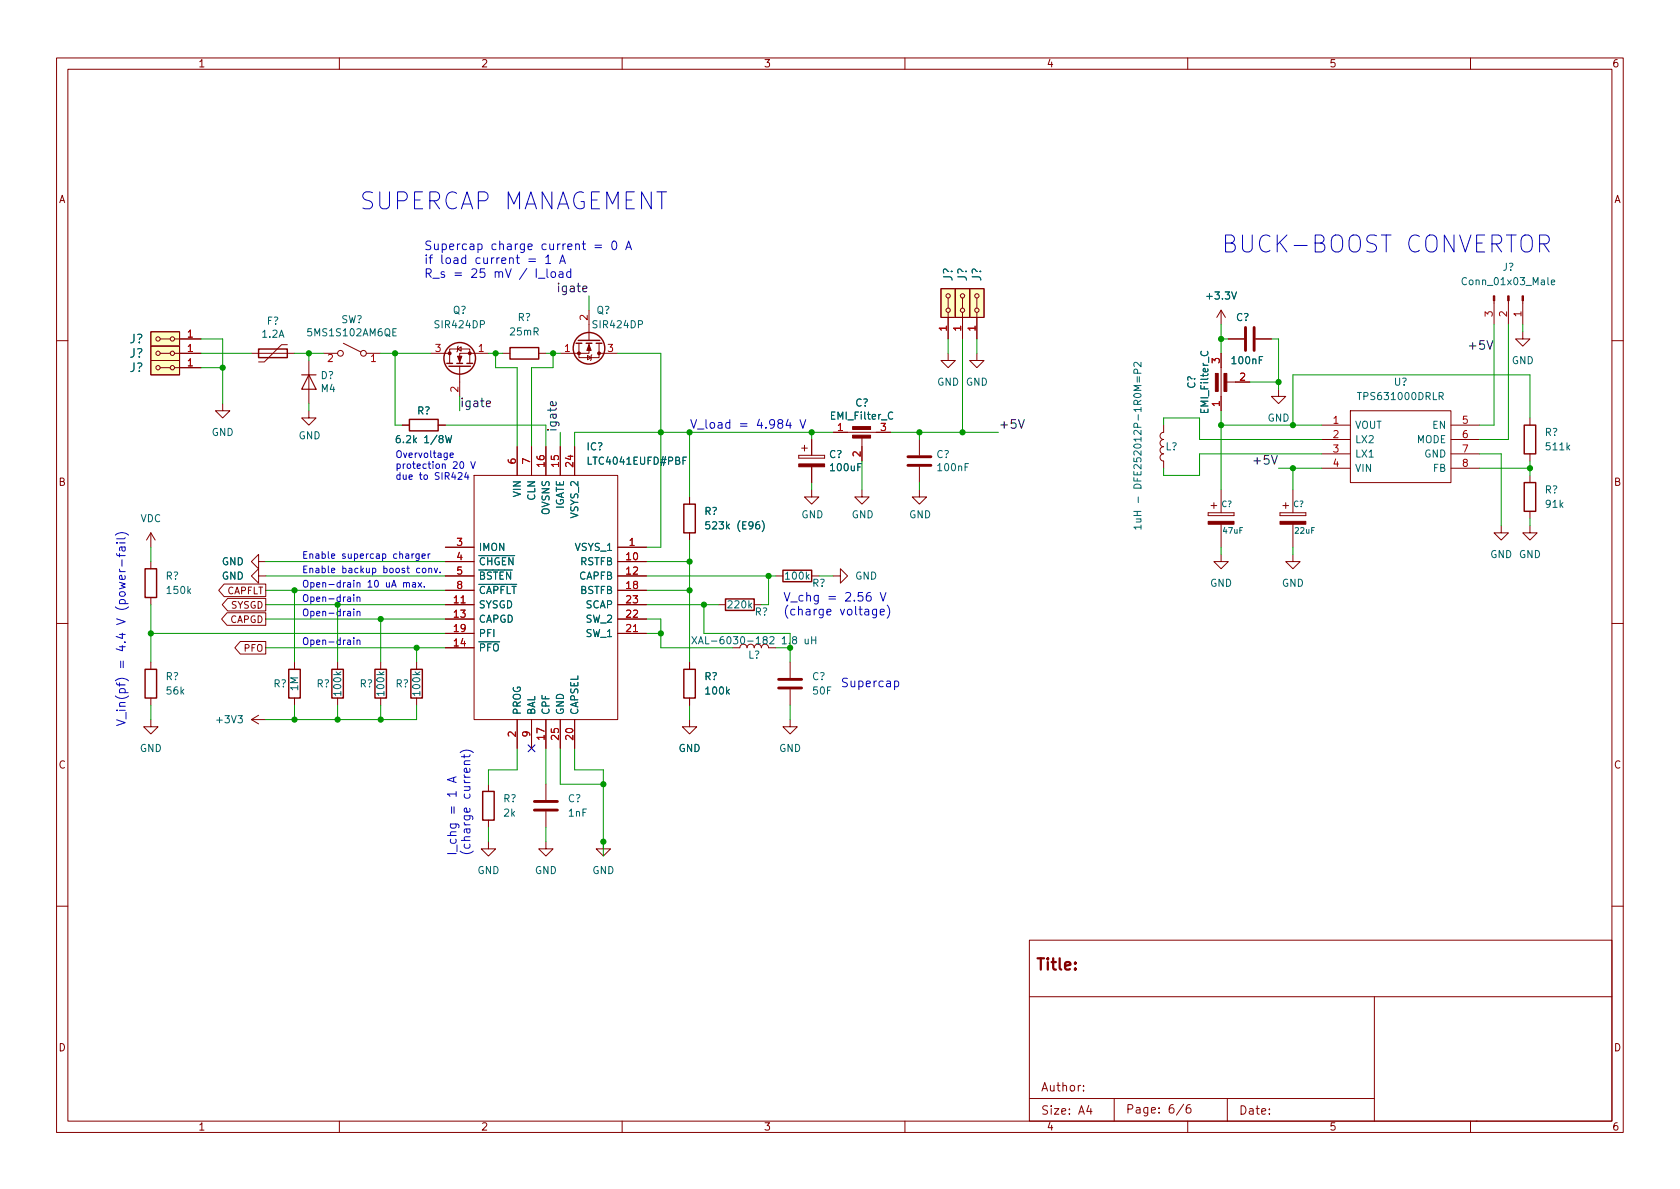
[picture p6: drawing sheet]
<svg xmlns="http://www.w3.org/2000/svg" width="297mm" height="210mm" viewBox="0 0 297 210" stroke-linecap="round" stroke-linejoin="round" font-family="sans-serif">
<g fill="none" stroke="#840000" stroke-width=".18">
<path d="M10 10.2h277v190.1h-277zM12 12.2h273v186.1h-273zM60 10.2v2M110 10.2v2M160 10.2v2M210 10.2v2M260 10.2v2M26.7 58.7h5v2.5h-5zM28.3 59.9h1.8M30.9 59.9h4.7M104.1 54.9v5.3M166.4 51h2.5v5.1h-2.5z"/>
<path d="M167.6 52.7v1.8M167.6 55.2v4.7M168.9 51h2.5v5.1h-2.5zM170.2 52.7v1.8M170.2 55.2v4.7M171.4 51h2.6v5.1h-2.6zM172.7 52.7v1.8M172.7 55.2v4.7M215.9 54.9l-.8 1.2M215.9 54.9v2.5M215.9 54.9l.8 1.2M217.2 59.9h2.8"/>
<path d="M222 59.9h2.8M264.2 53.2v4.2M266.7 53.2v4.2M269.2 58.7v1.2h1.3l-1.3 1.3-1.2-1.3h1.2M269.2 53.2v4.2M10 60.2h2M26.7 61.2h5v2.5h-5zM26.7 63.7h5v2.6h-5zM28.3 62.5h1.8M28.3 65h1.8M30.9 62.5h4.7M30.9 65h4.7"/>
<path d="M39.4 71.4v1.2h1.2l-1.2 1.3-1.3-1.3h1.3M44.4 62.5h7.7M50.8 61h-1l-3.1 3h-1M54.6 72.6v1.3h1.3l-1.3 1.3-1.3-1.3h1.3M54.6 63.7v7.7M57.1 62.5h2.6M60.7 60.7l3.1 1.5M64.8 62.5h2.5M71.1 75.2h1.3M76.2 62.5h3.3M77.5 75.2h1.2M79.5 64.3v-2.6h3.6v2.6"/>
<path d="M80.9 61.7l.6-.4v.8zM81 61.2l-.1 .1v.8l-.1 .1M81.3 64.8v5.3M86.4 62.5h-5.1v1.8M88.9 62.5h1.3M91.4 79v5.1M94 79v5.1M95.2 62.5h1.3M96.5 79v5.1M99.1 79v5.1M101.6 79v5.1M102.4 60.7v2.5h3.5v-2.5"/>
<path d="M103.9 62.9l.6 .3-.6 .4zM104.1 60.7v1.8h-5M104.6 62.7l-.1 .2v.7l-.1 .1M105.9 62.5h3.3M141.7 79.2h1M142.2 78.7v1.1M143.5 77.7v2.8M147.3 76.4h10.2M152.4 77.2v4.3M162.6 77.7v2.8M167.6 62.5v1.2h1.3l-1.3 1.3-1.2-1.3h1.2M172.7 62.5v1.2h1.3l-1.3 1.3-1.3-1.3h1.3"/>
<path d="M205.7 76.4a.64 .64 0 0 0-.6 .7 .64 .64 0 0 0 .6 .6 .64 .64 0 0 0-.6 .7 .64 .64 0 0 0 .6 .6 .64 .64 0 0 0-.6 .6 .64 .64 0 0 0 .6 .7 .64 .64 0 0 0-.6 .6 .64 .64 0 0 0 .6 .6M205.7 75.2v1.2M215.9 62.5v10.1M216.7 67.6h4.3M226.1 68.8v1.3h1.2l-1.2 1.3-1.3-1.3h1.3M233.7 75.2h5.1M233.7 77.7h5.1M238.8 72.6h17.7v12.7h-17.7zM256.5 75.2h5.1M256.5 77.7h5.1M270.5 73.9v1.3M285 60.2h2"/>
<path d="M26.7 94.2v2.6M26.7 99.3v1.3M26.7 94.2l-.8 1.3M26.7 94.2l.7 1.3M45.7 99.3v-1.3l-1.3 1.3 1.3 1.3v-1.3h1.3M78.7 96.8h5.1M78.7 99.3h5.1M83.8 84.1h25.4v43.1h-25.4zM109.2 96.8h5.1M109.2 99.3h5.1M121.9 87.9v1.2M121.9 94.2v1.3"/>
<path d="M141.2 80.5v.5zM141.2 81h4.6zM141.2 80.5h4.6zM143.5 86.6v1.3h1.3l-1.3 1.2-1.3-1.2h1.3M143.5 82.5v2.8M145.8 80.5v.5zM152.4 86.6v1.3h1.3l-1.3 1.2-1.3-1.2h1.3M162.6 86.6v1.3h1.2l-1.2 1.2-1.3-1.2h1.3M162.6 82.5v2.8M205.7 81.5v1.3M213.6 90.7v.5zM213.6 91.2h4.6z"/>
<path d="M213.6 90.7h4.6zM214.1 89.4h1zM214.6 88.9v1zM215.9 98v1.3h1.3l-1.3 1.3-1.3-1.3h1.3M215.9 86.6v4.1M215.9 92.7v4.1M218.2 90.7v.5zM226.3 90.7v.5zM226.3 91.2h4.6zM226.3 90.7h4.6zM226.8 89.4h1zM227.3 88.9v1z"/>
<path d="M228.6 98v1.3h1.3l-1.3 1.3-1.3-1.3h1.3M228.6 86.6v4.1M228.6 92.7v4.1M230.9 90.7v.5zM233.7 80.3h5.1M233.7 82.8h5.1M256.5 80.3h5.1M256.5 82.8h5.1M265.4 93v1.2h1.3l-1.3 1.3-1.2-1.3h1.2M270.5 93v1.2h1.3l-1.3 1.3-1.3-1.3h1.3M270.5 80.3v1.2M270.5 84.1v1.2"/>
<path d="M270.5 90.4v1.3M10 110.2h2M26.7 105.7v1.2M26.7 117.1v1.3M39.6 103.3h7.4v2.2h-7.4l-.9-1.1zM40.1 108.4h6.9v2.2h-6.9l-.9-1.1zM40.3 105.8h6.7v2.2h-6.7l-1-1.1zM42.5 113.4h4.5v2.3h-4.5l-1-1.2zM45.7 101.8v-1.2l-1.3 1.2 1.3 1.3v-1.3h1.3M52.1 117.1v1.3M59.7 117.1v1.3M67.3 117.1v1.3"/>
<path d="M73.7 117.1v1.3M78.7 106.9h5.1M78.7 101.8h5.1M78.7 109.5h5.1M78.7 114.5h5.1M78.7 104.4h5.1M78.7 112h5.1M109.2 106.9h5.1M109.2 101.8h5.1M109.2 109.5h5.1M109.2 104.4h5.1M109.2 112h5.1"/>
<path d="M121.9 117.1v1.3M127 106.9h1.3M133.3 106.9h1.3M137.2 101.8h1.2M139.7 117.1v2.8M147.3 101.8h1.3v-1.2l1.3 1.2-1.3 1.3v-1.3M285 110.2h2M26.7 127.2v1.3h1.2l-1.2 1.3-1.3-1.3h1.3M26.7 123.4v1.3M44.4 127.2l1.3 .8M44.4 127.2h2.6M45.7 126.5l-1.3 .7"/>
<path d="M52.1 123.4v1.3M59.7 123.4v1.3M67.3 123.4v1.3M73.7 123.4v1.3M86.4 138.7v1.2M91.4 127.2v5.1M94 127.2v5.1M96.5 127.2v5.1M96.5 138.7v2.8M99.1 127.2v5.1M101.6 127.2v5.1M121.9 127.2v1.3h1.3l-1.3 1.3-1.3-1.3h1.3"/>
<path d="M121.9 123.4v1.3M139.7 127.2v1.3h1.3l-1.3 1.3-1.3-1.3h1.3M139.7 121.9v2.8M86.4 148.8v1.3h1.2l-1.2 1.3-1.3-1.3h1.3M86.4 145v1.3M96.5 148.8v1.3h1.3l-1.3 1.3-1.3-1.3h1.3M96.5 143.5v2.8M106.7 148.8v1.3h1.2l-1.2 1.3-1.3-1.3h1.3M10 160.2h2M182 166.3h103v32h-103zM182 176.3h103M243 176.3v22"/>
<path d="M285 160.2h2M60 198.3v2M110 198.3v2M160 198.3v2M182 194.3h61M191.6 192.8v.1M191.6 192v.1M192.5 195.5l-.4 1h1M192.9 196v1M197 194.3v4M209.3 195.3l-1.3 1.9M210 198.3v2"/>
<path d="M210.4 195.3a.59 .59 0 0 0-.7 .7v.5l.2 .3h.4l.2-.1 .1-.5-.2-.2-.4-.1-.3 .3M217 194.3v4M260 198.3v2M261 198.3h.1"/>
<circle cx="27.9" cy="59.9" r=".38"/>
<circle cx="30.5" cy="59.9" r=".38"/>
<circle cx="167.6" cy="52.3" r=".38"/>
<circle cx="167.6" cy="54.9" r=".38"/>
<circle cx="170.2" cy="52.3" r=".38"/>
<circle cx="170.2" cy="54.9" r=".38"/>
<circle cx="172.7" cy="52.3" r=".38"/>
<circle cx="172.7" cy="54.9" r=".38"/>
<circle cx="27.9" cy="65" r=".38"/>
<circle cx="27.9" cy="62.5" r=".38"/>
<circle cx="30.5" cy="62.5" r=".38"/>
<circle cx="30.5" cy="65" r=".38"/>
<circle cx="60.2" cy="62.5" r=".51"/>
<circle cx="64.3" cy="62.5" r=".51"/>
</g>
<path d="M220.2 57.9v4.1M221.7 57.9v4.1M160.5 82.3h4.1M160.5 80.8h4.1M137.7 121.7h4M137.7 120.1h4M94.5 143.3h4.1M94.5 141.7h4.1" fill="none" stroke="#840000" stroke-width=".51"/>
<g fill="none" stroke="#840000" stroke-width=".25">
<path d="M45.7 61.7h5.1v1.5h-5.1zM72.4 74.2h5.1v2h-5.1zM79 64.3h1M79.4 64.8h3.8M80.8 64.3h1M82.5 64.3h1.1M90.2 61.5h5v2h-5zM101.9 60.7h1M102.2 60.2h3.8M103.6 60.7h1M105.4 60.7h1M269.5 75.2h2v5.1h-2z"/>
<path d="M120.9 89.1h2v5.1h-2zM269.5 85.3h2v5.1h-2zM25.7 100.6h2v5.1h-2zM25.7 118.4h2v5h-2zM51.1 118.4h2v5h-2zM58.7 118.4h2v5h-2zM66.3 118.4h2v5h-2zM72.6 118.4h2.1v5h-2.1zM120.9 118.4h2v5h-2zM128.3 105.9h5v2h-5zM138.4 100.8h5.1v2.1h-5.1zM85.3 139.9h2.1v5.1h-2.1z"/>
<circle cx="81.3" cy="63.4" r="2.79"/>
<circle cx="104.1" cy="61.6" r="2.79"/>
</g>
<g fill="#840000" stroke="#840000" stroke-width=".18">
<path d="M104.1 61l.4 1h-.7z"/>
<path d="M213.6 92.2h4.6v.5h-4.6z"/>
<path d="M226.3 92.2h4.6v.5h-4.6z"/>
<path d="M150.7 77h3.2v.5h-3.2z"/>
<path d="M150.7 75.4h3.2v.5h-3.2z"/>
<path d="M264 52.3h.3v.9h-.3z"/>
<path d="M266.6 52.3h.2v.9h-.2z"/>
<path d="M269.1 52.3h.3v.9h-.3z"/>
<path d="M216.4 66h.5v3.2h-.5z"/>
<path d="M214.9 66h.5v3.2h-.5z"/>
<path d="M80.9 63h.8l-.4 1z"/>
<path d="M141.2 82h4.6v.5h-4.6z"/>
<circle cx="102.4" cy="62.5" r=".25"/>
<circle cx="105.9" cy="62.5" r=".25"/>
<circle cx="83.1" cy="62.5" r=".25"/>
<circle cx="79.5" cy="62.5" r=".25"/>
</g>
<g fill="#ffffc2" stroke="#ffffc2" stroke-width=".18">
<path d="M166.4 51h2.5v5.1h-2.5z"/>
<path d="M171.4 51h2.6v5.1h-2.6z"/>
<path d="M168.9 51h2.5v5.1h-2.5z"/>
<path d="M26.7 58.7h5v2.5h-5z"/>
<path d="M26.7 61.2h5v2.5h-5z"/>
<path d="M26.7 63.7h5v2.6h-5z"/>
</g>
<path d="M53.3 66.3h2.6M54.6 66.3l1.3 2.5h-2.6z" fill="none" stroke="#840000" stroke-width=".2"/>
<g fill="none" stroke="#006464" stroke-width=".18">
<path d="M274.3 49.9l.6-.1-.1-.2-.3-.1-.2 .2 .1 .6h.4M70.7 77l-.4 .1a.86 .86 0 0 0 0 1.2l.4-.1 .1-.5-.3-.2-.3 .1-.1 .1M78.8 77l.3 1.3 .2-.9 .3 .9 .3-1.3M201.1 66v-.6l-.2-.1h-.3l-.1 .7h1.2M201.7 64.1v.8l-.9-.8-.3 .2 .1 .5M121.4 80.8h-.6v1.3M125.4 92.3h-.6v.6l.2-.2 .4 .1 .1 .2-.1 .4-.1 .1-.5-.1M134.8 92.1a1.46 1.46 0 0 1 0 1.9M200.9 91.8h.8M201.6 91.8l.1 .1v.4h-.8M201.7 93.2h-1.2l.3 .4M201.7 92.9v.7"/>
<path d="M122.3 112.6l.9 1.3M123.2 112.6l-.9 1.3M123.5 113.9l.4-1.3 .4 1.3M123.6 113.5h.6M142.4 113v.8l.3 .1 .2-.2M142.9 113v.9M143.5 112.6v1.3M143.5 113.2h.7M144.2 112.6v1.3"/>
</g>
<path d="M86 71.4l.7-.1v-.3l-.5-.1-.2 .2 .1 .7h.6M98.3 71.1v.4l-.2 .2h-.7v-.6l.3-.1 .1 .7M180.1 74.2l.5 1.5 .5-1.5" fill="none" stroke="#0f0f0f" stroke-width=".18"/>
<g fill="none" stroke="#0000c2" stroke-width=".18">
<path d="M93.5 45.8h1.2M93.5 46.2h1.2M95.2 49.2h1.1M96.5 45.5l.4-.4v1.5M96.5 46.6h.9M96.7 47.5v1.3l.2 .3M97.5 48.2l.2-.2 .5 .2v.6l-.1 .2-.4 .1-.2-.2zM98.9 48.1h.6v1M99 46.6l.5-1.5 .5 1.5M99.1 46.2h.7M99.5 48.4l-.5 .1a.3 .3 0 0 0-.2 .3 .3 .3 0 0 0 .2 .3l.5-.1M100.9 48.1l-.4-.1-.3 .3v.5l.1 .2h.6"/>
<path d="M100.9 47.5v1.6M105.2 43.4h1.2M105.2 43.8h1.2M108.4 42.7l.1-.1a.83 .83 0 0 1 .6 .7 .83 .83 0 0 1-.3 .8l-.1 .1a.83 .83 0 0 1-.6-.7 .83 .83 0 0 1 .3-.8zM110.6 44.2l.5-1.6 .6 1.6M110.8 43.7h.7M272.2 43.1h1.2a.81 .81 0 0 0 .5-.8 .81 .81 0 0 0-.5-.7h-1.2v3M272.9 43.1l1 1.5M139.3 74.1l-.3 1.1h.9M139.7 74.7v1M141.4 74.2l.6 1.5 .5-1.5M20.4 94.6a1.75 1.75 0 0 1 2.3 0"/>
<path d="M20.6 97.9l.2 .4h1.3M20.6 96h.2M21.1 97.9v.6M21.1 96h1M21.5 96.7l.1 .5a.3 .3 0 0 0 .2 .3 .3 .3 0 0 0 .3-.3v-.5M21.6 99v1.1M22.1 96.7l-.9 .1v.6M22.1 95.1l-.2 .2h-1.3M72.8 97.9v.8M73.2 97.9l-.4 .3M74.1 97.9v1l-.2 .2h-.3M74.1 98l-.3-.1-.3 .3 .1 .5h.5"/>
<path d="M74.6 98.3l.6-.1-.1-.2-.3-.1-.2 .2 .1 .6h.4M75.7 97.9v.8M76 97.9l-.3 .3M79.6 80.5l.6-.1-.1-.2-.3-.1-.2 .2v.6h.5M81 83.7l.5-.1 .2 .3-.7 .9h.7M81.4 81.8l.2-.2a.64 .64 0 0 1 .4 .6 .64 .64 0 0 1-.4 .6l-.3-.4zM82.4 83.5l-.2 .9h.7M82.7 84v.8M83.2 81.6l.4 1.2 .4-1.2M21.1 100.6l.1 .3 .2 .2M21.1 101.1h1M22.1 101.8v.4l-.2 .3-.7-.1v-.6l.3-.1 .1 .8"/>
<path d="M62.6 112.8v.1M62.6 105.2v.1M62.6 107.7v.1M62.6 105.6v.8M62.6 108.1v.8M62.6 113.2v.8M63.1 113.3l.2-.1h.3v.8M63.1 105.7l.2-.1h.3v.8M63.1 108.2l.2-.1 .3 .1v.7M63.1 105.6v.8M63.1 108.1v.8M63.1 113.2v.8"/>
<path d="M71.4 103.1l.1-.1 .3 .1 .1 .7M71.4 103v.8M71.9 103.2l.1-.2 .3 .1 .1 .7M73 103.1h.4l.1 .7M73.5 103.3l-.4 .1-.2 .1 .2 .3h.4M73.9 103l.7 .8M74.2 100.5h-.3l-.3 .2 .2 .5h.4M74.6 103l-.7 .8M74.7 100.6l.2-.1 .3 .1 .1 .5-.1 .1-.3 .1-.2-.1zM75 103.7v.1M75.8 100.6l.2-.1h.3v.8M75.8 100.5v.8"/>
<path d="M76.8 100.5l.3 .8 .3-.8M77.8 101.2v.1M153.9 104.8a.6 .6 0 0 0-.7 .6v.6l.1 .2 .4 .1 .3-.2v-.5l-.1-.2h-.4l-.3 .2M155 107.7v1.3l-.3 .3-.4-.1M155 107.8l-.5-.1-.2 .3v.5l.1 .2h.6M155.6 104.8l.5 1.5 .5-1.5M155.6 108.2l.8-.1-.1-.3-.4-.1-.3 .2 .1 .8h.6M156.9 107a1.75 1.75 0 0 1 0 2.3M80.2 137.5v.7M80.6 137.4l-1.5 .5 1.5 .5M81.4 133.1a1.75 1.75 0 0 1 2.3 0M82.1 135.2h1"/>
<path d="M82.1 133.4v.6M83.1 134.5l-.9 .1-.1 .4 .1 .2M83.1 133.4l-.2 .4h-1.3M158.2 120.5l.4-.1 .3 .3v.5l-.1 .2h-.6"/>
</g>
<g fill="none" stroke="#009600" stroke-width=".18">
<path d="M35.6 59.9h3.8v11.5M104.1 52.3v2.6M167.6 59.9v2.6M170.2 59.9v16.5M172.7 59.9v2.6M215.9 57.4v5.1M215.9 59.9h1.3M224.8 59.9h1.3v8.9M264.2 57.4v17.8h-2.6M266.7 57.4v20.3h-5.1M269.2 57.4v1.3M35.6 65h3.8"/>
<path d="M35.6 62.5h8.8M52.1 62.5h5M54.6 62.5v1.2M54.6 71.4v1.2M67.3 62.5h8.9M69.8 62.5v12.7h1.3M78.7 75.2h17.8v3.8M86.4 62.5h2.5M87.6 62.5v2.5h3.8v14M96.5 62.5h2.6M97.8 62.5v2.5h-3.8v14M99.1 76.4v2.6"/>
<path d="M109.2 62.5h7.6v34.3h-2.5M121.9 76.4v11.5M143.5 76.4v1.3M147.3 76.4h-45.7v2.6M157.5 76.4h19M162.6 76.4v1.3M205.7 75.2v-1.3h6.4v3.8h21.6M215.9 75.2h17.8M215.9 72.6v14M221 67.6h5.1M270.5 73.9v-7.6h-41.9v8.9M26.7 96.8v2.5"/>
<path d="M47 99.3h31.7M114.3 99.3h7.6M121.9 95.5v21.6M143.5 85.3v1.3M152.4 81.5v5.1M162.6 85.3v1.3M215.9 96.8v1.2M226.1 82.8h7.6M228.6 82.8v3.8M228.6 96.8v1.2M233.7 80.3h-21.6v3.8h-6.4v-1.3M261.6 80.3h3.8v12.7"/>
<path d="M261.6 82.8h8.9M270.5 81.5v2.6M270.5 91.7v1.3M26.7 112h52M26.7 106.9v10.2M47 104.4h31.7M47 109.5h31.7M47 101.8h31.7M47 114.5h31.7M47 106.9h31.7M52.1 104.4v12.7M59.7 106.9v10.2"/>
<path d="M67.3 109.5v7.6M73.7 114.5v2.6M114.3 109.5h2.5v5h12.7M114.3 104.4h7.6M114.3 112h2.5M114.3 101.8h22.9M114.3 106.9h12.7M124.5 106.9v5.1h15.2v5.1M135.9 101.8v5.1h-1.3M144.8 101.8h2.5M26.7 124.7v2.5M52.1 124.7v2.5"/>
<path d="M59.7 124.7v2.5M67.3 124.7v2.5M73.7 124.7v2.5h-26.7M91.4 132.3v3.8h-5v2.6M96.5 132.3v6.4M99.1 132.3v6.4h7.6M101.6 132.3v3.8h5.1v15.3M121.9 124.7v2.5M139.7 124.7v2.5M86.4 146.3v2.5M96.5 146.3v2.5"/>
</g>
<path d="M93.4 131.7l1.2 1.2M94.6 131.7l-1.2 1.2" fill="none" stroke="#000084" stroke-width=".18"/>
<g fill="#009600" stroke="#009600" stroke-width=".18">
<circle cx="121.9" cy="104.4" r=".46"/>
<circle cx="124.5" cy="106.9" r=".46"/>
<circle cx="139.7" cy="114.5" r=".46"/>
<circle cx="228.6" cy="82.8" r=".46"/>
<circle cx="215.9" cy="59.9" r=".46"/>
<circle cx="226.1" cy="67.6" r=".46"/>
<circle cx="228.6" cy="75.2" r=".46"/>
<circle cx="270.5" cy="82.8" r=".46"/>
<circle cx="143.5" cy="76.4" r=".46"/>
<circle cx="135.9" cy="101.8" r=".46"/>
<circle cx="215.9" cy="75.2" r=".46"/>
<circle cx="170.2" cy="76.4" r=".46"/>
<circle cx="162.6" cy="76.4" r=".46"/>
<circle cx="52.1" cy="104.4" r=".46"/>
<circle cx="73.7" cy="114.5" r=".46"/>
<circle cx="67.3" cy="109.5" r=".46"/>
<circle cx="69.8" cy="62.5" r=".46"/>
<circle cx="54.6" cy="62.5" r=".46"/>
<circle cx="39.4" cy="65" r=".46"/>
<circle cx="121.9" cy="76.4" r=".46"/>
<circle cx="116.8" cy="76.4" r=".46"/>
<circle cx="121.9" cy="99.3" r=".46"/>
<circle cx="87.6" cy="62.5" r=".46"/>
<circle cx="97.8" cy="62.5" r=".46"/>
<circle cx="59.7" cy="106.9" r=".46"/>
<circle cx="52.1" cy="127.2" r=".46"/>
<circle cx="67.3" cy="127.2" r=".46"/>
<circle cx="59.7" cy="127.2" r=".46"/>
<circle cx="26.7" cy="112" r=".46"/>
<circle cx="116.8" cy="112" r=".46"/>
<circle cx="106.7" cy="138.7" r=".46"/>
<circle cx="106.7" cy="148.8" r=".46"/>
</g>
<g font-size="4.2" fill="#0000c2">
<text x="63.5" y="37.1">SUPERCAP MANAGEMENT</text>
<text x="215.9" y="44.7">BUCK-BOOST CONVERTOR</text>
</g>
<text font-size="2.8" fill="#840000" x="183" y="171.6">Title:</text>
<g font-size="2.1" fill="#0000c2">
<text x="74.9" y="44.2">Supercap charge current = 0 A</text>
<text x="74.9" y="46.7">if load current = 1 A</text>
<text x="74.9" y="49.1">R_s = 25 mV / I_load</text>
<text x="121.9" y="75.8">V_load = 4.984 V</text>
<text x="138.4" y="106.4">V_chg = 2.56 V</text>
<text x="138.4" y="108.8">(charge voltage)</text>
<text x="148.6" y="121.5">Supercap</text>
<text x="22.2" y="128.5" transform="rotate(-90 22.2 128.5)">V_in(pf) = 4.4 V (power-fail)</text>
<text x="80.7" y="151.4" transform="rotate(-90 80.7 151.4)">I_chg = 1 A</text>
<text x="83.2" y="151.4" transform="rotate(-90 83.2 151.4)">(charge current)</text>
</g>
<g font-size="2.1" fill="#0f0f0f">
<text x="99.2" y="51.7">igate</text>
<text x="260.3" y="61.8">+5V</text>
<text x="98.4" y="76.4" transform="rotate(-90 98.4 76.4)">igate</text>
<text x="176.5" y="75.8">+5V</text>
<text x="222.2" y="82.2">+5V</text>
</g>
<g font-size="2.1" fill="#006464">
<text x="168.4" y="49.7" transform="rotate(-90 168.4 49.7)">J?</text>
<text x="170.9" y="49.7" transform="rotate(-90 170.9 49.7)">J?</text>
<text x="173.5" y="49.7" transform="rotate(-90 173.5 49.7)">J?</text>
<text x="22.9" y="60.7">J?</text>
<text x="22.9" y="63.2">J?</text>
<text x="22.9" y="65.8">J?</text>
</g>
<text font-size="2.1" fill="#009600" x="81.3" y="72">igate</text>
<g font-size="2.1" fill="#840000">
<text x="184" y="193">Author:</text>
<text x="184" y="197.1">Size: A4</text>
<text x="199" y="196.9">Page: 6/6</text>
<text x="219" y="197.1">Date:</text>
</g>
<g font-size="1.8" fill="#840000">
<text x="35" y="11.9">1</text>
<text x="85" y="11.9">2</text>
<text x="135" y="11.9">3</text>
<text x="185" y="11.9">4</text>
<text x="235" y="11.9">5</text>
<text x="285" y="11.9">6</text>
<text x="10.3" y="35.9">A</text>
<text x="285.3" y="35.9">A</text>
<text x="10.3" y="85.9">B</text>
<text x="285.3" y="85.9">B</text>
<text x="10.3" y="135.9">C</text>
<text x="285.3" y="135.9">C</text>
<text x="10.3" y="185.9">D</text>
<text x="285.3" y="185.9">D</text>
<text x="35" y="199.9">1</text>
<text x="85" y="199.9">2</text>
<text x="135" y="199.9">3</text>
<text x="185" y="199.9">4</text>
<text x="235" y="199.9">5</text>
<text x="285" y="199.9">6</text>
</g>
<g font-size="1.8" fill="#006464">
<text x="265.7" y="47.9">J?</text>
<text x="213.6" y="53">+3.3V</text>
<text x="259" y="50.4">Conn_01x03_Male</text>
<text x="46.4" y="59.7">1.2A</text>
<text x="47.2" y="57.4">F?</text>
<text x="54.7" y="59.5">5MS1S102AM6QE</text>
<text x="60.3" y="57.1">SW?</text>
<text x="77.1" y="58">SIR424DP</text>
<text x="80.1" y="55.5">Q?</text>
<text x="90.3" y="59.3">25mR</text>
<text x="91.5" y="56.8">R?</text>
<text x="105" y="58">SIR424DP</text>
<text x="105.5" y="55.5">Q?</text>
<text x="218.5" y="56.8">C?</text>
<text x="218" y="64.4">100nF</text>
<text x="267.3" y="64.4">GND</text>
<text x="56.7" y="67">D?</text>
<text x="56.8" y="69.3">M4</text>
<text x="151.2" y="71.9">C?</text>
<text x="165.7" y="68.2">GND</text>
<text x="170.8" y="68.2">GND</text>
<text x="211.3" y="68.7" transform="rotate(-90 211.3 68.7)">C?</text>
<text x="240.5" y="70.7">TPS631000DRLR</text>
<text x="246.5" y="68.2">U?</text>
<text x="37.4" y="77.1">GND</text>
<text x="52.8" y="77.7">GND</text>
<text x="73.8" y="73.3">R?</text>
<text x="147" y="74.2">EMI_Filter_C</text>
<text x="213.6" y="72.9" transform="rotate(-90 213.6 72.9)">EMI_Filter_C</text>
<text x="224.1" y="74.5">GND</text>
<text x="239.5" y="75.8">VOUT</text>
<text x="253.3" y="75.8">EN</text>
<text x="273.1" y="77.1">R?</text>
<text x="70.9" y="78.4">6.2k 1/8W</text>
<text x="103.8" y="79.6">IC?</text>
<text x="104.3" y="82.2">LTC4041EUFD#PBF</text>
<text x="146.6" y="81">C?</text>
<text x="147" y="83.3">100uF</text>
<text x="165.6" y="81">C?</text>
<text x="165.9" y="83.3">100nF</text>
<text x="206.1" y="79.6">L?</text>
<text x="239.5" y="78.4">LX2</text>
<text x="239.5" y="80.9">LX1</text>
<text x="239.5" y="83.4">VIN</text>
<text x="250.5" y="78.4">MODE</text>
<text x="251.8" y="80.9">GND</text>
<text x="253.4" y="83.4">FB</text>
<text x="273.5" y="79.6">511k</text>
<text x="92.1" y="87.8" transform="rotate(-90 92.1 87.8)">VIN</text>
<text x="94.6" y="88.5" transform="rotate(-90 94.6 88.5)">CLN</text>
<text x="273.1" y="87.2">R?</text>
<text x="273.4" y="89.8">91k</text>
<text x="24.8" y="92.3">VDC</text>
<text x="97.2" y="91" transform="rotate(-90 97.2 91)">OVSNS</text>
<text x="99.7" y="90.2" transform="rotate(-90 99.7 90.2)">IGATE</text>
<text x="102.2" y="91.5" transform="rotate(-90 102.2 91.5)">VSYS_2</text>
<text x="124.5" y="91.1">R?</text>
<text x="125.6" y="93.6">523k (E96)</text>
<text x="141.7" y="91.6">GND</text>
<text x="150.6" y="91.6">GND</text>
<text x="160.7" y="91.6">GND</text>
<text x="201.8" y="90.8" transform="rotate(-90 201.8 90.8)">1uH - DFE252012P-1R0M=P2</text>
<text x="39.2" y="99.9">GND</text>
<text x="84.6" y="97.4">IMON</text>
<text x="84.6" y="99.9">~{CHGEN}</text>
<text x="101.8" y="97.4">VSYS_1</text>
<text x="102.6" y="99.9">RSTFB</text>
<text x="263.5" y="98.7">GND GND</text>
<text x="29.3" y="102.5">R?</text>
<text x="29.7" y="105">150k</text>
<text x="39.2" y="102.5">GND</text>
<text x="84.6" y="107.6">SYSGD</text>
<text x="84.6" y="102.5">~{BSTEN}</text>
<text x="84.6" y="105">~{CAPFLT}</text>
<text x="102.4" y="102.5">CAPFB</text>
<text x="102.6" y="105">BSTFB</text>
<text x="103.5" y="107.6">SCAP</text>
<text x="128.8" y="107.6">220k</text>
<text x="139" y="102.5">100k</text>
<text x="143.6" y="103.8">R?</text>
<text x="151.2" y="102.5">GND</text>
<text x="213.9" y="103.8">GND</text>
<text x="226.6" y="103.8">GND</text>
<text x="84.6" y="110.1">CAPGD</text>
<text x="84.6" y="112.6">PFI</text>
<text x="103.6" y="112.6">SW_1</text>
<text x="103.6" y="110.1">SW_2</text>
<text x="133.4" y="108.8">R?</text>
<text x="84.6" y="115.2">~{PFO}</text>
<text x="132.3" y="116.5">L?</text>
<text x="29.3" y="120.3">R?</text>
<text x="29.5" y="122.8">56k</text>
<text x="48.4" y="121.5">R?</text>
<text x="52.7" y="122.1" transform="rotate(-90 52.7 122.1)">1M</text>
<text x="56" y="121.5">R?</text>
<text x="60.3" y="122.9" transform="rotate(-90 60.3 122.9)">100k</text>
<text x="63.6" y="121.5">R?</text>
<text x="67.9" y="122.9" transform="rotate(-90 67.9 122.9)">100k</text>
<text x="69.9" y="121.5">R?</text>
<text x="74.3" y="122.9" transform="rotate(-90 74.3 122.9)">100k</text>
<text x="124.5" y="120.3">R?</text>
<text x="124.9" y="122.8">100k</text>
<text x="143.6" y="120.3">C?</text>
<text x="143.8" y="122.8">50F</text>
<text x="38.5" y="127.9">+3V3</text>
<text x="92.1" y="126.5" transform="rotate(-90 92.1 126.5)">PROG</text>
<text x="94.6" y="126.5" transform="rotate(-90 94.6 126.5)">BAL</text>
<text x="97.2" y="126.5" transform="rotate(-90 97.2 126.5)">CPF</text>
<text x="99.7" y="126.5" transform="rotate(-90 99.7 126.5)">GND</text>
<text x="102.2" y="126.5" transform="rotate(-90 102.2 126.5)">CAPSEL</text>
<text x="24.7" y="133">GND</text>
<text x="120" y="133">GND</text>
<text x="137.7" y="133">GND</text>
<text x="89" y="141.9">R?</text>
<text x="100.4" y="141.9">C?</text>
<text x="89.1" y="144.4">2k</text>
<text x="100.6" y="144.4">1nF</text>
<text x="84.4" y="154.6">GND</text>
<text x="94.6" y="154.6">GND</text>
<text x="104.7" y="154.6">GND</text>
</g>
<g font-size="1.8" fill="#a90000">
<text x="33.2" y="59.7">1</text>
<text x="103.9" y="56.6" transform="rotate(-90 103.9 56.6)">2</text>
<text x="167.4" y="58.5" transform="rotate(-90 167.4 58.5)">1</text>
<text x="169.9" y="58.5" transform="rotate(-90 169.9 58.5)">1</text>
<text x="172.5" y="58.5" transform="rotate(-90 172.5 58.5)">1</text>
<text x="263.9" y="56" transform="rotate(-90 263.9 56)">3</text>
<text x="266.4" y="56" transform="rotate(-90 266.4 56)">2</text>
<text x="269" y="56" transform="rotate(-90 269 56)">1</text>
<text x="33.2" y="62.2">1</text>
<text x="33.2" y="64.8">1</text>
<text x="57.9" y="64">2</text>
<text x="65.5" y="64">1</text>
<text x="77" y="62.2">3</text>
<text x="84.6" y="62.2">1</text>
<text x="99.8" y="62.2">1</text>
<text x="107.5" y="62.2">3</text>
<text x="215.6" y="64.2" transform="rotate(-90 215.6 64.2)">3</text>
<text x="81" y="69.3" transform="rotate(-90 81 69.3)">2</text>
<text x="215.6" y="71.9" transform="rotate(-90 215.6 71.9)">1</text>
<text x="219.2" y="67.3">2</text>
<text x="148.1" y="76.2">1</text>
<text x="155.7" y="76.2">3</text>
<text x="235.7" y="74.9">1</text>
<text x="235.7" y="77.5">2</text>
<text x="258.6" y="74.9">5</text>
<text x="258.6" y="77.5">6</text>
<text x="91.2" y="82" transform="rotate(-90 91.2 82)">6</text>
<text x="93.7" y="82" transform="rotate(-90 93.7 82)">7</text>
<text x="96.3" y="82.5" transform="rotate(-90 96.3 82.5)">16</text>
<text x="98.8" y="82.5" transform="rotate(-90 98.8 82.5)">15</text>
<text x="101.3" y="82.5" transform="rotate(-90 101.3 82.5)">24</text>
<text x="152.1" y="80.8" transform="rotate(-90 152.1 80.8)">2</text>
<text x="235.7" y="80">3</text>
<text x="235.7" y="82.5">4</text>
<text x="258.6" y="80">7</text>
<text x="258.6" y="82.5">8</text>
<text x="80.8" y="96.5">3</text>
<text x="80.8" y="99.1">4</text>
<text x="80.8" y="101.6">5</text>
<text x="110.8" y="99.1">10</text>
<text x="110.8" y="101.6">12</text>
<text x="111.3" y="96.5">1</text>
<text x="80.3" y="106.7">11</text>
<text x="80.8" y="104.1">8</text>
<text x="110.8" y="104.1">18</text>
<text x="110.8" y="106.7">23</text>
<text x="80.3" y="109.2">13</text>
<text x="80.3" y="111.8">19</text>
<text x="110.8" y="111.8">21</text>
<text x="110.8" y="109.2">22</text>
<text x="80.3" y="114.3">14</text>
<text x="91.2" y="130.3" transform="rotate(-90 91.2 130.3)">2</text>
<text x="93.7" y="130.3" transform="rotate(-90 93.7 130.3)">9</text>
<text x="96.3" y="130.8" transform="rotate(-90 96.3 130.8)">17</text>
<text x="98.8" y="130.8" transform="rotate(-90 98.8 130.8)">25</text>
<text x="101.3" y="130.8" transform="rotate(-90 101.3 130.8)">20</text>
</g>
<text font-size="1.8" fill="#009600" x="124.7" y="113.9">XAL-6030-182 1.8 uH</text>
<g font-size="1.7" fill="#0000c2">
<text x="69.8" y="81">Overvoltage</text>
<text x="69.8" y="82.9">protection 20 V</text>
<text x="69.8" y="84.8">due to SIR424</text>
<text x="53.3" y="101.3">Enable backup boost conv.</text>
<text x="53.3" y="98.8">Enable supercap charger</text>
<text x="53.3" y="103.9">Open-drain 10 uA max.</text>
<text x="53.3" y="106.4">Open-drain</text>
<text x="53.3" y="109">Open-drain</text>
<text x="53.3" y="114">Open-drain</text>
</g>
<g font-size="1.7" fill="#840000">
<text x="40" y="105.1">CAPFLT</text>
<text x="40.8" y="107.6">SYSGD</text>
<text x="40.6" y="110.2">CAPGD</text>
<text x="43.2" y="115.2">PFO</text>
</g>
<g font-size="1.4" fill="#006464">
<text x="216" y="89.7">C?</text>
<text x="228.7" y="89.7">C?</text>
<text x="216.3" y="94.4">47uF</text>
<text x="229" y="94.4">22uF</text>
</g>
</svg>
